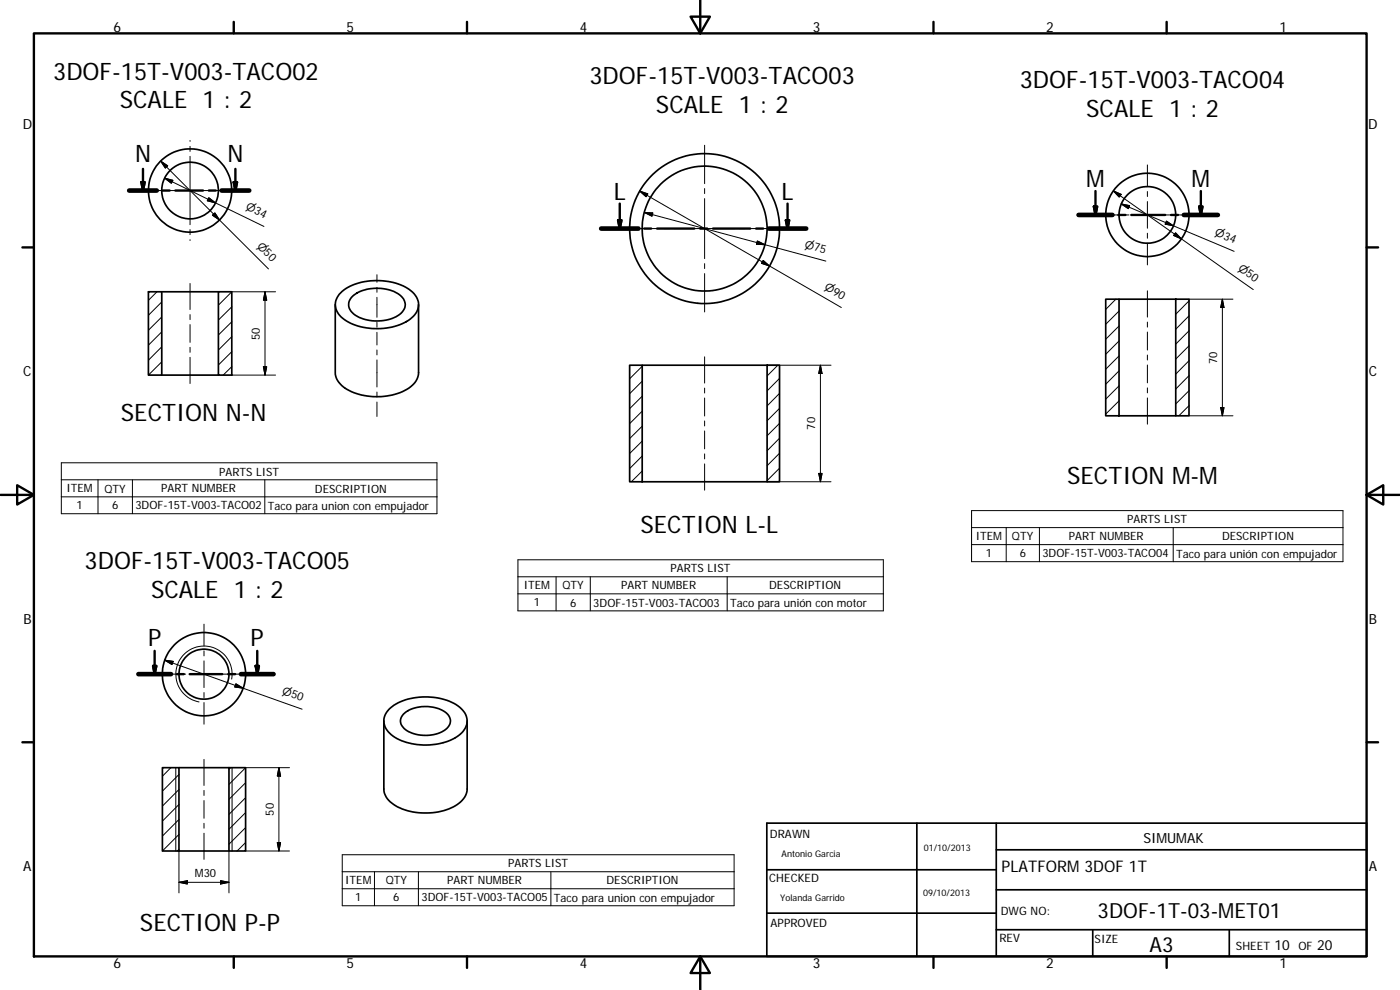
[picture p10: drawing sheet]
<svg xmlns="http://www.w3.org/2000/svg" width="420mm" height="297mm" viewBox="0 0 420 297" stroke-linecap="round" stroke-linejoin="round" font-family="sans-serif">
<g fill="none" stroke="#000" stroke-width=".51">
<path d="M44.5 87.5h4v25h-4zM48.5 87.5h17M65.5 87.5h4.1v25h-4.1zM102.2 87.9a17.2 17.2 0 0 1 15-3.3 10.9 10.9 0 0 1 8 4.9 5.2 5.2 0 0 1-2.6 6.6 18.9 18.9 0 0 1-19.7-.6 4.8 4.8 0 0 1-.7-7.6zM105.8 88.9a12.2 12.2 0 0 1 14.7 .1 3.4 3.4 0 0 1-1.1 5.7 12.6 12.6 0 0 1-13.5-.7 3.2 3.2 0 0 1-.1-5.1zM125.6 91.4v20.4a6.7 6.7 0 0 1-4.8 5.7 19 19 0 0 1-17.8-1.4 5.7 5.7 0 0 1-2.4-4.3v-20.4M331.8 89.8h4v35h-4zM335.8 89.8h17.1M352.9 89.8h3.9v35h-3.9zM48.5 112.5h17M189 109.6h3.7v34.9h-3.7zM192.7 109.6h37.5"/>
<path d="M230.2 109.6h3.7v34.9h-3.7zM335.8 124.8h17.1M192.7 144.5h37.5M115.2 216.3v20.4a6.6 6.6 0 0 0 4.8 5.7 19 19 0 0 0 17.8-1.4 5.6 5.6 0 0 0 2.4-4.3v-20.4M116.7 212.8a17.8 17.8 0 0 1 15.9-3.1 9.8 9.8 0 0 1 7.4 5.2 5.6 5.6 0 0 1-3.5 6.5 18.9 18.9 0 0 1-19-.9 4.8 4.8 0 0 1-.8-7.7zM121.2 214.2a10.7 10.7 0 0 1 13.2 .1 3.1 3.1 0 0 1-1.4 5.1 11.2 11.2 0 0 1-11.7-.8 2.83 2.83 0 0 1-.1-4.4zM48.7 230.3h5v25h-5zM53.7 230.3h15M68.7 230.3h5v25h-5zM53.7 255.3h15M230.1 247h180v40h-180zM275.2 247v40"/>
<path d="M299 255h111.1M299 247v40M230.1 274h68.9M230.1 261h68.9M299 279h111.1M299 267h111.1M327.9 279v8M368.9 279v8"/>
<circle cx="57.1" cy="57.2" r="8.5"/>
<circle cx="57.1" cy="57.2" r="12.5"/>
<circle cx="211.5" cy="68.6" r="22.5"/>
<circle cx="211.5" cy="68.6" r="18.7"/>
<circle cx="344.3" cy="64.5" r="8.5"/>
<circle cx="344.3" cy="64.5" r="12.5"/>
<circle cx="61.2" cy="202.3" r="12.5"/>
<circle cx="61.2" cy="202.3" r="7.5"/>
</g>
<g fill="none" stroke="#000" stroke-width=".3">
<path d="M42 57.2h.3M43.8 57.2h1.5M46.8 57.2h20.5M48.2 48.3l2.1 1.4-.7 .7zM48.2 48.3l32.4 32.4M49.4 53.4l29.8 14.5M49.4 53.4l2.5 .7-.5 .9zM57 42.2v.2M57 43.9v1.5M57 46.9v20.5M62.7 59.3l2 1.6-2.5-.7zM68.8 57.2h1.5"/>
<path d="M71.8 57.2h.2M192 57.3l2.4 .9-.5 .8zM192 57.3l60.5 35M211.5 43.6v11.5M211.5 56.6v1.5M211.5 59.6v18M334.1 57.3l42 29.6M334.1 57.3l2.4 1-.6 .8zM344.3 49.5v6.5M344.3 57.5v1.5M57 68.9v1.5M57 71.9v.3"/>
<path d="M63.8 64.6l.7-.7 1.4 2.1zM186.4 68.6h11.6M193.4 63.7l2.5 .2-.2 1zM193.4 63.7l54.5 14.6M199.5 68.6h1.4M202.4 68.6h18.1M211.5 79.1v1.5M222 68.6h1.5M225 68.6h11.5M227.3 72.3l2.3 1.1-2.6-.1zM229 78.1l2 1.7-2.5-.8zM329.3 64.5h6.5"/>
<path d="M336.5 61.2l2.5 .5-.4 .9zM336.5 61.2l33.9 14.2M337.3 64.5h1.5M340.3 64.5h8M344.3 60.5v8M344.3 70v1.5M344.3 73v6.5M349.8 64.5h1.5M350.1 66.3l2.1 1.5-2.5-.6zM352.8 69.8l1.8 1.9-2.4-1zM352.9 64.5h6.4M47.1 87.5l-2.6 2.6"/>
<path d="M48.5 99.6l-4 4M48.5 95.1l-4 4M48.5 90.6l-4 4M57 85.1v7.8M57 94.4v1.5M57 97.4v5.3M69.6 96.5l-4.1 4M69.6 92.1l-4.1 3.9M79.5 87.5v25M79.5 87.5l.5 2.6h-1zM82.7 87.5h-13.1l-4.1 4.1M113.1 82.4v2.3"/>
<path d="M113.1 86.2v1.5M113.1 89.2v6M113.1 96.7v1.5M113.1 99.7v3.8M211.5 82.1v11.5M334.9 89.8l-3.1 3M335.8 97.8l-4 4M335.8 93.3l-4 4M344.3 87.3v7.8M344.3 96.6v1.5M344.3 99.6v5.4M352.9 89.8h.1"/>
<path d="M356.8 99.3l-3.9 4M356.8 94.8l-3.9 4M356.8 90.3l-3.9 4M356.8 89.8h13.2M366.8 89.8v35M366.8 89.8l.5 2.5h-1zM48.5 108.6l-4 3.9M48.5 104.1l-4 4M57 104.2v1.5M57 107.2v7.9M69.6 105.5l-4.1 4M69.6 101l-4.1 4"/>
<path d="M69.6 110l-2.6 2.5M69.6 112.5h13.1M79 110h1l-.5 2.5zM113.1 105v1.5M113.1 108v8.1M113.1 117.6v1.5M192.7 118.9l-3.7 3.7M192.7 114.4l-3.7 3.7M192.7 109.9l-3.7 3.7M211.5 107.1v7.8M211.5 116.4v1.5M211.5 119.4v5.4"/>
<path d="M230.2 109.6h19.2M233.4 109.6l-3.2 3.2M233.9 118l-3.7 3.8M233.9 113.5l-3.7 3.8M246.2 109.6v34.9M246.2 109.6l.5 2.5h-1zM335.8 115.8l-4 4M335.8 111.3l-4 4M335.8 106.8l-4 4M335.8 102.3l-4 4M344.3 106.5v1.5M344.3 109.5v5.4"/>
<path d="M344.3 116.4v1.5M344.3 119.4v7.9M356.8 117.2l-3.9 4M356.8 112.7l-3.9 4M356.8 108.2l-3.9 4M356.8 103.8l-3.9 3.9M18.4 138.9h112.7v15.2h-112.7zM113.1 120.6v4.3M192.7 136.8l-3.7 3.8M192.7 132.3l-3.7 3.8M192.7 127.9l-3.7 3.7M192.7 123.4l-3.7 3.7"/>
<path d="M211.5 126.3v1.5M211.5 129.3v5.4M211.5 136.2v1.5M211.5 139.2v7.9M233.9 136l-3.7 3.7M233.9 131.5l-3.7 3.8M233.9 127l-3.7 3.7M233.9 122.5l-3.7 3.8M335.8 120.3l-4 3.9M335.8 124.7v.1M356.8 121.7l-3 3.1M356.8 124.8h13.2"/>
<path d="M366.3 122.3h1l-.5 2.5zM18.4 144h112.7M18.4 149.1h112.7M29.4 144v10.1M39.7 144v10.1M79.5 144v10.1M192.7 141.3l-3.2 3.2M230.2 144.5h19.2M233.9 140.5l-3.7 3.7M245.7 142h1l-.5 2.5zM291.6 153.2h111.4v15.3h-111.4zM291.6 158.3h111.4"/>
<path d="M302 158.3v10.2M311.9 158.3v10.2M352.1 158.3v10.2M155.4 168h109.7v15.3h-109.7zM155.4 173.1h109.7M155.4 178.2h109.7M166.9 173.1v10.2M177.2 173.1v10.2M218.2 173.1v10.2M291.6 163.4h111.4M49.4 198.1l2.6 .3-.4 1zM49.4 198.1l41.3 14.7"/>
<path d="M61.2 187.3v6.5M61.2 195.3v1.5M61.2 198.3v8M46.2 202.3h6.5M54.2 202.3h1.5M57.2 202.3h8M61.2 207.8v1.5M61.2 210.8v6.5M66.7 202.3h1.5M69.5 203.8a8.4 8.4 0 0 0-6.8-9.8 8.4 8.4 0 0 0-9.8 6.8 8.4 8.4 0 0 0 6.8 9.8M69.7 202.3h6.5M70.8 205.2l2.2 1.3-2.5-.4z"/>
<path d="M51.3 230.3l-2.6 2.6M52.8 230.3v25M53.7 236.9l-5 5M53.7 232.4l-5 5M61.2 227.9v7.8M61.2 237.2v1.5M69.2 230.3l-.5 .5M69.6 230.3v25M73.7 239.3l-5 5M73.7 234.8l-5 5M83.7 230.3l.5 2.6h-1zM83.7 230.3v25"/>
<path d="M86.9 230.3h-13.2l-5 5.1M53.7 255.3v12.6M53.7 250.4l-5 4.9M53.7 245.9l-5 5M53.7 241.4l-5 5M53.7 254.8l-.5 .5M61.2 240.2v5.3M61.2 247v1.5M61.2 250v7.9M68.7 255.3v12.6M73.7 255.3h13.2M73.7 252.8l-2.5 2.5"/>
<path d="M73.7 248.3l-5 5M73.7 243.8l-5 5M83.2 252.8h1l-.5 2.5zM102.7 256.5h117.6v15.3h-117.6zM53.7 264.7l2.5-.5v1zM53.7 264.7h15M66.2 264.2l2.5 .5-2.5 .5zM102.7 261.6h117.6M102.7 266.7h117.6M112.4 261.6v10.2M125.6 261.6v10.2M165.3 261.6v10.2"/>
</g>
<g fill="none" stroke="#000" stroke-width=".71">
<path d="M10.2 10h399.9v277h-399.9zM70.2 6.6v3.4M140.2 6.6v3.4M207.3 5h5.8l-2.9 5zM210.2 0v10M280.2 6.6v3.4M350.1 6.6v3.4M38.8 57.2h8.2M42.4 54.7h1l-.5 2.5zM42.9 50.7v6.5M48.8 57.2h2.1M52.6 57.2h8.3"/>
<path d="M62.7 57.2h2.1M66.5 57.2h8.3M70.1 54.7h1.1l-.6 2.5zM70.6 50.7v6.5M328.8 57.3v7.2M360.4 57.3v7.2M6.7 74.2h3.5M180.4 68.6h11.2M185.5 66.1h1l-.5 2.5zM186 61.1v7.5M193.3 68.6h2.1M197.2 68.6h11.2"/>
<path d="M210.1 68.6h2.1M214 68.6h11.2M226.9 68.6h2.1M230.8 68.6h11.1M235.8 66.1h1l-.4 2.5zM236.4 61.1v7.5M323.7 64.5h10.2M328.3 62h1l-.5 2.5zM335.6 64.5h2.1M339.5 64.5h10.2M351.4 64.5h2.1M355.3 64.5h10.2"/>
<path d="M359.9 62h1l-.5 2.5zM410.1 74.2h3.5M.2 148.5h10M5.2 145.6l5 2.9-5 2.9zM410.1 148.5l5-2.9v5.8zM410.1 148.5h10M45.9 199.8h1l-.5 2.5zM46.4 195.3v7M76.7 199.8h1l-.5 2.5zM77.2 195.3v7M41.5 202.3h9.8M53.1 202.3h2.1"/>
<path d="M56.9 202.3h9.8M68.5 202.3h2.1M72.3 202.3h9.8M6.7 222.7h3.5M410.1 222.7h3.5M70.2 287v3.4M140.2 287v3.4M210.2 287l2.9 5h-5.8zM210.2 287v10M280.2 287v3.4M350.1 287v3.4"/>
</g>
<path d="M38.8 57.2h8.2M66.5 57.2h8.3M180.4 68.6h11.2M230.7 68.6h11.2M323.7 64.5h10.2M355.3 64.5h10.2M41.5 202.3h9.8M72.3 202.3h9.8" fill="none" stroke="#000" stroke-width="1.4"/>
<path d="M42.4 54.7h1l-.5 2.5zM70.1 54.7h1.1l-.6 2.5zM185.5 66.1h1l-.5 2.5zM235.8 66.1h1l-.4 2.5zM328.3 62h1l-.5 2.5zM359.9 62h1l-.5 2.5zM45.9 199.8h1l-.5 2.5zM76.7 199.8h1l-.5 2.5z" fill="#000" stroke="#000" stroke-width=".71"/>
<g fill="#000" stroke="#000" stroke-width=".3">
<path d="M48.2 48.3l2.1 1.4-.7 .7zM49.4 53.4l2.5 .7-.5 .9zM192 57.3l2.4 .9-.5 .8zM334.1 57.3l2.4 1-.6 .8zM62.7 59.3l2 1.6-2.5-.7zM63.8 64.6l.7-.7 1.4 2.1zM193.4 63.7l2.5 .2-.2 1zM227.3 72.3l2.3 1.1-2.6-.1zM229 78.1l2 1.7-2.5-.8zM336.5 61.2l2.5 .5-.4 .9zM350.1 66.3l2.1 1.5-2.5-.6zM352.8 69.8l1.8 1.9-2.4-1z"/>
<path d="M79.5 87.5l.5 2.6h-1zM366.8 89.8l.5 2.5h-1zM79 110h1l-.5 2.5zM246.2 109.6l.5 2.5h-1zM366.3 122.3h1l-.5 2.5zM245.7 142h1l-.5 2.5zM49.4 198.1l2.6 .3-.4 1zM70.8 205.2l2.2 1.3-2.5-.4zM83.7 230.3l.5 2.6h-1zM83.2 252.8h1l-.5 2.5zM53.7 264.7l2.5-.5v1zM66.2 264.2l2.5 .5-2.5 .5z"/>
</g>
<g font-size="7.2">
<text x="15.9" y="23.9">3DOF-15T-V003-TACO02</text>
<text x="176.9" y="25.3">3DOF-15T-V003-TACO03</text>
<text x="306.1" y="26.4">3DOF-15T-V003-TACO04</text>
<text x="35.9" y="32.6">SCALE 1 : 2</text>
<text x="196.9" y="34">SCALE 1 : 2</text>
<text x="326" y="35">SCALE 1 : 2</text>
<text x="40.5" y="48.7">N</text>
<text x="68.2" y="48.7">N</text>
<text x="326" y="56">M</text>
<text x="357.6" y="56">M</text>
<text x="184.2" y="60.1">L</text>
<text x="234.5" y="60.1">L</text>
<text x="36.3" y="126.3">SECTION N-N</text>
<text x="320.2" y="145.2">SECTION M-M</text>
<text x="192.2" y="159.9">SECTION L-L</text>
<text x="25.4" y="170.7">3DOF-15T-V003-TACO05</text>
<text x="45.3" y="179.3">SCALE 1 : 2</text>
<text x="44.4" y="193.8">P</text>
<text x="75.2" y="193.8">P</text>
<text x="42" y="279.4">SECTION P-P</text>
</g>
<g font-size="6.3">
<text x="329.4" y="275.4">3DOF-1T-03-MET01</text>
<text x="345" y="285.6">A3</text>
</g>
<text font-size="4.8" x="300.6" y="261.7">PLATFORM 3DOF 1T</text>
<g font-size="4.2">
<text x="34" y="9.6">6</text>
<text x="104" y="9.6">5</text>
<text x="174" y="9.6">4</text>
<text x="244" y="9.6">3</text>
<text x="314" y="9.6">2</text>
<text x="384" y="9.6">1</text>
<text x="6.8" y="38.7">D</text>
<text x="410.6" y="38.7">D</text>
<text x="7" y="112.9">C</text>
<text x="410.8" y="112.9">C</text>
<text x="7" y="187.1">B</text>
<text x="410.8" y="187.1">B</text>
<text x="343.1" y="252.8">SIMUMAK</text>
<text x="7" y="261.3">A</text>
<text x="410.8" y="261.3">A</text>
<text x="382.5" y="285">10</text>
<text x="395.3" y="285">20</text>
<text x="34" y="290.4">6</text>
<text x="104" y="290.4">5</text>
<text x="174" y="290.4">4</text>
<text x="244" y="290.4">3</text>
<text x="314" y="290.4">2</text>
<text x="384" y="290.4">1</text>
</g>
<g font-size="3.5">
<text x="231.1" y="251.4">DRAWN</text>
<text x="230.9" y="264.6">CHECKED</text>
<text x="300.3" y="274.5">DWG NO:</text>
<text x="231.3" y="278.2">APPROVED</text>
<text x="299.9" y="282.6">REV</text>
<text x="328.5" y="283">SIZE</text>
<text x="370.9" y="285">SHEET</text>
<text x="389.7" y="285">OF</text>
</g>
<g font-size="3.4">
<text x="78" y="102" transform="rotate(-90 78 102)">50</text>
<text x="365.2" y="109.2" transform="rotate(-90 365.2 109.2)">70</text>
<text x="244.6" y="128.9" transform="rotate(-90 244.6 128.9)">70</text>
<text x="65.8" y="142.7">PARTS LIST</text>
<text x="20" y="147.8">ITEM</text>
<text x="31.4" y="147.8">QTY</text>
<text x="48.4" y="147.8">PART NUMBER</text>
<text x="94.5" y="147.8">DESCRIPTION</text>
<text x="23" y="152.8">1</text>
<text x="33.7" y="152.9">6</text>
<text x="40.6" y="152.9">3DOF-15T-V003-TACO02</text>
<text x="80.4" y="152.9">Taco para union con empujador</text>
<text x="338.3" y="157">PARTS LIST</text>
<text x="292.8" y="162.1">ITEM</text>
<text x="295.8" y="167.2">1</text>
<text x="303.7" y="162.1">QTY</text>
<text x="306" y="167.2">6</text>
<text x="312.8" y="167.2">3DOF-15T-V003-TACO04</text>
<text x="320.8" y="162.1">PART NUMBER</text>
<text x="353" y="167.3">Taco para unión con empujador</text>
<text x="366.8" y="162.1">DESCRIPTION</text>
<text x="201.3" y="171.8">PARTS LIST</text>
<text x="157.2" y="176.8">ITEM</text>
<text x="168.8" y="176.9">QTY</text>
<text x="186.5" y="176.8">PART NUMBER</text>
<text x="230.9" y="176.9">DESCRIPTION</text>
<text x="160.2" y="181.9">1</text>
<text x="171.1" y="182">6</text>
<text x="178.1" y="182">3DOF-15T-V003-TACO03</text>
<text x="219.1" y="182.1">Taco para unión con motor</text>
<text x="82.2" y="244.7" transform="rotate(-90 82.2 244.7)">50</text>
<text x="58.5" y="263.2">M30</text>
<text x="152.5" y="260.3">PARTS LIST</text>
<text x="103.6" y="265.3">ITEM</text>
<text x="115.7" y="265.4">QTY</text>
<text x="134.2" y="265.3">PART NUMBER</text>
<text x="182" y="265.4">DESCRIPTION</text>
<text x="106.6" y="270.4">1</text>
<text x="118" y="270.5">6</text>
<text x="126.5" y="270.5">3DOF-15T-V003-TACO05</text>
<text x="166.2" y="270.5">Taco para union con empujador</text>
</g>
<g font-size="3.3">
<text x="73.6" y="62.8" transform="rotate(26 73.6 62.8)">⌀34</text>
<text x="364.4" y="70.6" transform="rotate(23 364.4 70.6)">⌀34</text>
<text x="77" y="74" transform="rotate(45 77 74)">⌀50</text>
<text x="241.3" y="74.4" transform="rotate(15 241.3 74.4)">⌀75</text>
<text x="371.4" y="80.9" transform="rotate(35 371.4 80.9)">⌀50</text>
<text x="247.2" y="86.8" transform="rotate(30 247.2 86.8)">⌀90</text>
<text x="84.5" y="208.3" transform="rotate(20 84.5 208.3)">⌀50</text>
</g>
<g font-size="2.7">
<text x="234.5" y="257.1">Antonio Garcia</text>
<text x="277.3" y="255.2">01/10/2013</text>
<text x="277" y="268.7">09/10/2013</text>
<text x="234.2" y="270.2">Yolanda Garrido</text>
</g>
</svg>
